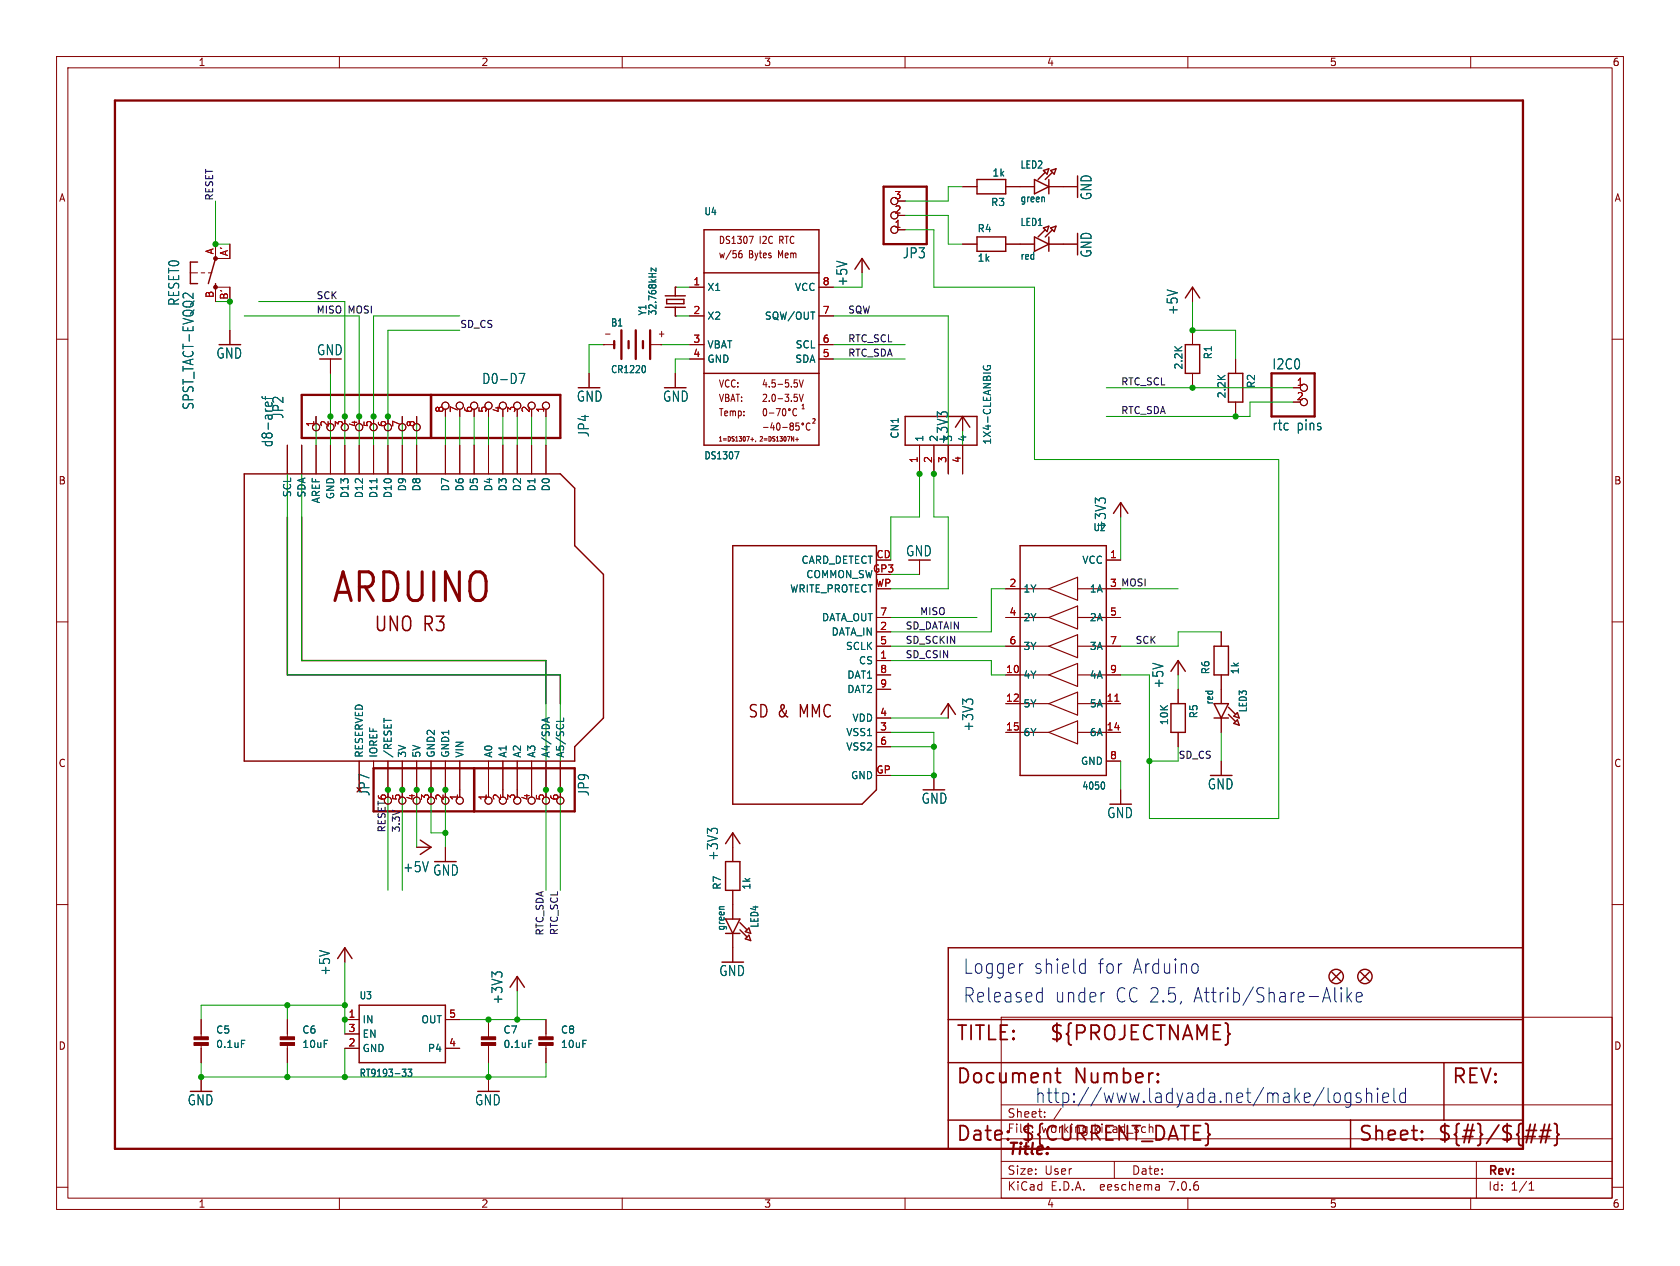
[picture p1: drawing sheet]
<svg xmlns="http://www.w3.org/2000/svg" width="297mm" height="224mm" viewBox="0 0 297 224" stroke-linecap="round" stroke-linejoin="round" font-family="sans-serif">
<g fill="none" stroke="#840000" stroke-width=".18">
<path d="M10 10h277v203.9h-277zM12 12h273v199.9h-273zM60 10v2M110 10v2M160 10v2M210 10v2M260 10v2M158.7 38.1h1.3M158.7 35.6h1.3M170.2 33h2.5M177.8 33h5.1M185.4 33h5.1"/>
<path d="M10 60h2M33.7 48.3h1.2M35.6 48.3h.6M36.8 48.3h.7M38.1 43.2v2.5h2.5v-2.5M38.1 53.3v-2.5h2.5v2.5M40.6 58.4v2.6M107 59.1h.9M119.4 55.9h.1M119.4 50.8h.1M121.9 50.8h2.6M121.9 55.9h2.6"/>
<path d="M130.7 44.9l.3-.1 .2 .3-.1 .4h-.4M131.1 44.3l-.3 .1-.2 .2M132.4 41.8h.8l-.5 1.3M144.8 50.8h2.5M144.8 55.9h2.5M152.4 45.7v2.6M158.7 40.6h1.3M170.2 43.2h2.5M177.8 43.2h5.1M185.4 43.2h5.1M210.8 50.8v2.5M210.8 58.4v2.6"/>
<path d="M285 60h2M50.8 78.7v5.1M53.3 78.7v5.1M55.9 73.7v1.2M55.9 78.7v5.1M58.4 63.5v2.5M58.4 73.7v1.2M58.4 78.7v5.1M61 73.7v1.2M61 78.7v5.1M63.5 73.7v1.2M63.5 78.7v5.1"/>
<path d="M66 73.7v1.2M66 78.7v5.1M68.6 73.7v1.2M68.6 78.7v5.1M71.1 73.7v1.2M71.1 78.7v5.1M73.7 73.7v1.2M73.7 78.7v5.1M78.7 72.4v1.3M78.7 78.7v5.1M81.3 72.4v1.3M81.3 78.7v5.1"/>
<path d="M83.8 72.4v1.3M83.8 78.7v5.1M86.4 72.4v1.3M86.4 78.7v5.1M88.9 78.7v5.1M91.4 72.4v1.3M91.4 78.7v5.1M94 78.7v5.1M96.5 72.4v1.3M96.5 78.7v5.1M104.1 66v2.6M106.7 61h.1"/>
<path d="M106.7 61h1.9M114.9 61h1.9M116.8 61h.1M119.4 66v2.6M121.9 61h2.6M121.9 63.5h2.6M132.7 77.7h.5M133 77.4v.6M133.6 78h.1M133.6 78l-.1 .1M135 75.6h.8M135.1 72.3h.1a.72 .72 0 0 1 0 1.2 .94 .94 0 0 1-.1-1.2z"/>
<path d="M136 73.1h.8M136.5 74.8l-.2 .9h.6M136.8 75.2v.9M137.2 72.3h.8l-.5 1.2M137.4 74.9l.1-.1a.72 .72 0 0 1 0 1.3 .95 .95 0 0 1-.1-1.2zM138.4 75.6h.8M138.5 72.3h.1a.72 .72 0 0 1 0 1.2 .94 .94 0 0 1-.1-1.2zM139.9 75.4l-.3-.3 .3-.3 .3 .1 .1 .2-.2 .3M139.9 75.4l-.3 .2 .1 .4 .2 .1 .3-.1 .1-.2-.1-.3-.1-.1M139.9 75.4h.2M140.4 69.7h.5M140.4 67.2h.5"/>
<path d="M140.6 77.7h.6M140.8 70.2l.2 .3v.3l-.2 .2M140.8 67.7l.2 .2v.3l-.2 .3M140.8 72.4v-.1a.62 .62 0 0 0-.7 .5 .62 .62 0 0 0 .4 .7l.3-.1M140.9 77.4v.6M141.2 74.8h-.5v.6l.1-.1 .4 .1v.6l-.1 .1-.4-.1M141.3 69.7l.4 1.3 .3-1.3M141.3 67.2l.4 1.3 .3-1.3M143.1 74.9a.62 .62 0 0 0-.6 .5 .62 .62 0 0 0 .4 .7l.3-.1M144.8 61h2.5M144.8 63.5h2.5M162.6 78.7v5.1"/>
<path d="M165.1 78.7v5.1M167.6 78.7v5.1M170.2 73.7v2.5M170.2 78.7v5.1M210.8 66v2.6M218.4 63.5v2.5M218.4 71.1v2.6M228.6 68.6h1.3M162.6 99.1v2.5M195.6 99.1h2.5M198.1 88.9v2.5M10 110h2"/>
<path d="M154.9 119.4h2.6M154.9 109.2h2.6M154.9 114.3h2.6M154.9 116.8h2.6M154.9 111.8h2.6M177.8 119.4h2.5M177.8 104.1h2.5M177.8 109.2h2.5M177.8 114.3h2.5M195.6 119.4h2.5M195.6 104.1h2.5M195.6 109.2h2.5"/>
<path d="M195.6 114.3h2.5M208.3 116.8v2.6M215.9 111.8v2.5M215.9 119.4v5.1M285 110h2M63.5 134.6v5.1M66 134.6v5.1M68.6 134.6v6.4M71.1 134.6v6.4M73.7 134.6v6.4M76.2 134.6v6.4M78.7 134.6v6.4"/>
<path d="M81.3 134.6v6.4M86.4 134.6v6.4M88.9 134.6v6.4M91.4 134.6v6.4M94 134.6v6.4M96.5 134.6v6.4M99.1 134.6v6.4M154.9 129.5h2.6M154.9 127h2.6M154.9 132.1h2.6M154.9 121.9h2.6M165.1 137.2v2.5"/>
<path d="M167.6 124.5v2.5M177.8 124.5h2.5M177.8 129.5h2.5M195.6 124.5h2.5M195.6 129.5h2.5M195.6 134.6h2.5M198.1 139.7v2.5M208.3 121.9v2.6M208.3 129.5v2.6M215.9 127v2.5M215.9 134.6v2.6M10 160h2"/>
<path d="M73.7 149.9h2.5M78.7 149.9v2.5M129.5 147.3v5.1M129.5 157.5v5.1M285 160h2M61 167.6v2.6M91.4 172.7v2.6M129.5 165.1v5.1M177 179.9h108v32h-108zM35.6 180.3v3.3M35.6 184.7v3.3M35.6 190.5v2.5"/>
<path d="M50.8 180.3v3.3M50.8 184.7v3.3M61 180.3h2.5M61 185.4h2.5M61 182.9h2.5M78.7 180.3h2.6M78.7 185.4h2.6M86.4 180.3v3.3M86.4 184.7v3.3M86.4 190.5v2.5M96.5 180.3v3.3M96.5 184.7v3.3"/>
<path d="M177 195.4h108M184.7 197.5v.1M187.6 196l-1.3 2M10 210h2M60 211.9v2M110 211.9v2M160 211.9v2M177 208.4h108M177 205.4h108M177 201.4h108M197 205.4v3M204.9 209.6l.1 .9"/>
<path d="M205 210.4l-.2 .1M205 209.9h-.2M210 211.9v2M260 211.9v2M261 205.4v6.5M270.3 210.5h.9M270.3 209.4l.4-.4v1.5M285 210h2"/>
<circle cx="158.1" cy="35.6" r=".63"/>
<circle cx="158.1" cy="38.1" r=".63"/>
<circle cx="158.1" cy="40.6" r=".63"/>
<circle cx="55.9" cy="75.6" r=".63"/>
<circle cx="58.4" cy="75.6" r=".63"/>
<circle cx="61" cy="75.6" r=".63"/>
<circle cx="63.5" cy="75.6" r=".63"/>
<circle cx="66" cy="75.6" r=".63"/>
<circle cx="68.6" cy="75.6" r=".63"/>
<circle cx="71.1" cy="75.6" r=".63"/>
<circle cx="73.7" cy="75.6" r=".63"/>
<circle cx="78.7" cy="71.8" r=".63"/>
<circle cx="81.3" cy="71.8" r=".63"/>
<circle cx="83.8" cy="71.8" r=".63"/>
<circle cx="86.4" cy="71.8" r=".63"/>
<circle cx="88.9" cy="71.8" r=".63"/>
<circle cx="91.4" cy="71.8" r=".63"/>
<circle cx="94" cy="71.8" r=".63"/>
<circle cx="96.5" cy="71.8" r=".63"/>
<circle cx="139.6" cy="72.4" r=".17"/>
<circle cx="141.9" cy="75" r=".17"/>
<circle cx="230.5" cy="68.6" r=".63"/>
<circle cx="230.5" cy="71.1" r=".63"/>
<circle cx="68.6" cy="141.6" r=".63"/>
<circle cx="71.1" cy="141.6" r=".63"/>
<circle cx="73.7" cy="141.6" r=".63"/>
<circle cx="76.2" cy="141.6" r=".63"/>
<circle cx="78.7" cy="141.6" r=".63"/>
<circle cx="81.3" cy="141.6" r=".63"/>
<circle cx="86.4" cy="141.6" r=".63"/>
<circle cx="88.9" cy="141.6" r=".63"/>
<circle cx="91.4" cy="141.6" r=".63"/>
<circle cx="94" cy="141.6" r=".63"/>
<circle cx="96.5" cy="141.6" r=".63"/>
<circle cx="99.1" cy="141.6" r=".63"/>
</g>
<g fill="none" stroke="#840000" stroke-width=".25">
<path d="M172.7 31.8h5.1v2.5h-5.1zM182.9 31.8l2.5 1.2-2.5 1.3zM184.5 30.2l.9-.4-.3 1zM184.8 30.5l-1.3 1.3M185.4 31.8v2.5M185.7 30.2l1-.4-.3 1zM186.1 30.5l-1.3 1.3M34.9 46.4h-1.2v3.8h1.2M38.1 45.7l-1.3 4.5M38.1 50.2v.6M117.6 54.4h3.6M117.6 52.3h3.6"/>
<path d="M117.9 53h3v.7h-3zM119.4 50.8v1.5M119.4 54.4v1.5M124.5 40.6h20.3v38.1h-20.3zM124.5 48.3h20.3M151.1 47.6l1.3-1.9 1.3 1.9M172.7 41.9h5.1v2.6h-5.1zM182.9 41.9l2.5 1.3-2.5 1.3zM184.5 40.3l.9-.3-.3 1zM184.8 40.6l-1.3 1.3M185.4 41.9v2.6M185.7 40.3l1-.3-.3 1z"/>
<path d="M186.1 40.6l-1.3 1.3M209.5 52.7l1.3-1.9 1.3 1.9M124.5 66h20.3M160 73.7h12.7v5h-12.7zM168.9 75.6l1.3-1.9 1.2 1.9M209.5 61h2.6v5h-2.6zM217.2 66h2.5v5.1h-2.5zM43.2 83.8h55.9l2.5 2.6v10.1l5.1 5.1v25.4l-5.1 5.1v2.5h-58.4zM50.8 91.4v28h48.3v5.1M53.3 91.4v25.4h43.2v7.7M129.5 96.5h25.4v43.2l-2.5 2.5h-22.9zM180.3 96.5h15.3v40.7h-15.3z"/>
<path d="M196.8 90.8l1.3-1.9 1.3 1.9M207 118.7l1.3-1.9 1.2 1.9M214.6 114.3h2.6v5.1h-2.6zM166.4 126.4l1.2-1.9 1.3 1.9M207 124.5h2.5v5h-2.5zM214.6 124.5h2.6l-1.3 2.5zM214.6 127h2.6M217.2 125.1l1.2 1.3M217.2 126.4l1.2 1.2M218.1 126.7l.7-.7 .3 1zM218.1 128l.7-.7 .3 1zM74.3 148.6l1.9 1.3-1.9 1.2"/>
<path d="M128.3 152.4h2.5v5.1h-2.5zM128.3 149.2l1.2-1.9 1.3 1.9M59.7 169.5l1.3-1.9 1.2 1.9M63.5 177.8h15.2v10.2h-15.2zM90.2 174.6l1.2-1.9 1.3 1.9M128.3 162.6h2.5l-1.3 2.5zM128.3 165.1h2.5M130.8 163.2l1.3 1.3M130.8 164.5l1.3 1.2M131.8 164.8l.6-.7 .3 1zM131.8 166.1l.6-.7 .3 1zM167.6 167.6h101.6v35.6h-101.6z"/>
<path d="M235.5 172l1.5 1.5M237 172l-1.5 1.5M240.5 172l1.6 1.5M242.1 172l-1.6 1.5M167.6 198.1h101.6M167.6 180.3h101.6M167.6 188h101.6M238.8 198.1v5.1M255.3 188v10.1"/>
<circle cx="236.2" cy="172.7" r="1.27"/>
<circle cx="241.3" cy="172.7" r="1.27"/>
</g>
<g fill="none" stroke="#006464" stroke-width=".18">
<path d="M116 47.4v.6l-.9-.6v.6M46.3 70.1l.1 .3 .2 .1h1.5M46.9 70.1v.6M47 71.8l-.1-.5 .1-.1 .3-.1 .2 .8M91.8 66h1l-.7 1.8M114 64.7l.1 .4-.1 .8M129.9 79.9h.7l-.4 1.3M166.4 73.4l-.7-.5v.9M166.6 72.9h.7M173.9 64.7a.59 .59 0 0 0 .6 .8 .59 .59 0 0 0 .6-.8h-.5v.2M66.6 84.7v.7M194.3 88.6l-.7-.5v.9"/>
<path d="M194.5 88.2h.8M67.9 127.1v.7M96.7 127.1v.6M97.1 126.9l-1.3 .5M99.6 127v.6M170.9 124.2l-.7-.5v.9M171 123.7h.8M195.1 138.4l.2 .4-.2 .7M125.7 147l-.6-.5v.9M125.9 146.6h.8M87.6 172.4l-.6-.5v.9M87.8 172h.8"/>
<path d="M42.7 184h.6M71.1 189.1h.7l-.4 .5M71.6 189.6l.2 .2v.3l-.2 .3M72.1 189.1h.7l-.4 .5 .3 .1v.6l-.1 .1-.5-.1M93.5 184h.6"/>
</g>
<g fill="none" stroke="#840000" stroke-width=".2">
<path d="M180.3 119.4h5.1M180.3 114.3h5.1M180.3 109.2h5.1M180.3 104.1h5.1M185.4 104.1l5.1-2v4.1zM185.4 109.2l5.1-2v4.1zM185.4 114.3l5.1-2v4zM185.4 119.4l5.1-2.1v4.1zM190.5 119.4h5.1M190.5 114.3h5.1M190.5 109.2h5.1M190.5 104.1h5.1"/>
<path d="M180.3 129.5h5.1M180.3 124.5h5.1M185.4 124.5l5.1-2.1v4.1zM185.4 129.5l5.1-2v4.1zM190.5 129.5h5.1M190.5 124.5h5.1"/>
</g>
<path d="M197.1 124h.7" fill="none" stroke="#a90000" stroke-width=".18"/>
<g fill="none" stroke="#840000" stroke-width=".32">
<path d="M186.5 189.8h1M186.9 188.9v2.2l.1 .3 .5 .1M204.7 191.2l.1 .2-.1 .1M204.7 191.2l-.1 .2 .1 .1M204.7 189.9v.2M204.7 191.2v.3M204.7 189.9l.1 .1-.1 .1M204.7 189.9l-.1 .1 .1 .1M269.8 199.9h1.8M271.4 198.9l-.7 3.2M272.4 199.9h1.8M273.1 198.9l-.7 3.2"/>
<path d="M273.9 198.9l-.7 3.2M274.8 198.7l.3 .2 .2 .2v1.2l.3 .4-.3 .3v1.2l-.2 .3-.3 .1M178.2 201.4l.1 .1-.1 .1M251.4 201.4l.1 .1-.1 .1M251.4 201.4l-.1 .1 .1 .1M251.4 200.1v.2M251.4 201.4v.2M251.4 200.1l.1 .1-.1 .1M251.4 200.1l-.1 .1 .1 .1M269.6 201h1.8M272.1 201h1.8"/>
</g>
<g fill="none" stroke="#840000" stroke-width=".41">
<path d="M20.3 17.8h248.9v185.4h-248.9zM156.2 33h7.6v10.2h-7.6zM109.9 58.4v5.1M112.4 58.4v5.1M114.9 58.4v5.1M53.3 69.9h45.8v7.6h-45.8zM76.2 69.9v7.6M108.6 60.3v1.3M111.1 60.3v1.3M113.7 60.3v1.3M224.8 66h7.6v7.7h-7.6zM66 135.9h35.6v7.6h-35.6z"/>
<path d="M83.8 135.9v7.6"/>
</g>
<g fill="#840000" stroke="#840000" stroke-width=".18">
<path d="M95.2 184.4h2.6v.5h-2.6z"/>
<path d="M95.2 183.4h2.6v.5h-2.6z"/>
<path d="M34.3 184.4h2.5v.5h-2.5z"/>
<path d="M34.3 183.4h2.5v.5h-2.5z"/>
<path d="M85.1 184.4h2.5v.5h-2.5z"/>
<path d="M85.1 183.4h2.5v.5h-2.5z"/>
<path d="M49.5 184.4h2.6v.5h-2.6z"/>
<path d="M49.5 183.4h2.6v.5h-2.6z"/>
<circle cx="38.1" cy="45.7" r=".33"/>
<circle cx="38.1" cy="50.8" r=".33"/>
</g>
<g fill="none" stroke="#0000c2" stroke-width=".18">
<path d="M180.7 170.5h.2M183.6 175.5l.7 .2M184.3 174.7v2.5M184.3 177.1l-.7 .1M191.3 170.5l.6 .1M191.9 169.6v2.6M191.9 172l-.6 .2M211.6 170.6l.2 .3v.8l-.2 .3M236 174.7v2.2l.3 .3M237.1 174.7v.2M237.1 175.5v1.7M237.1 174.7l-.1 .1 .1 .1"/>
<path d="M237.1 174.7l.1 .1-.1 .1M238.1 174.7v2.5M238.3 176.3l.7 .9M239 175.5l-.9 1M239.8 176.4l1-.3-.1-.4-.6-.2-.3 .4 .1 1.2 .2 .1 .6-.1M236 193.4a.56 .56 0 0 1 1 .4v.7a.57 .57 0 0 1-.6 .5 .57 .57 0 0 1-.6-.5v-.7zM238.8 193.4l-.6-.1-.4 .5v.7l.2 .4 .2 .1 .6-.1M238.8 193.3v2.1a.57 .57 0 0 1-.9 .3M240.6 193.4l-.6-.1a.44 .44 0 0 0-.3 .4 .44 .44 0 0 0 .3 .5h.3a.44 .44 0 0 1 .4 .4 .44 .44 0 0 1-.4 .4l-.6-.1M241.6 193.6a.53 .53 0 0 1 .8-.2l.1 1.6M241.6 192.5v2.5M243.5 192.5v.2"/>
<path d="M243.5 193.3v1.7M243.5 192.5l-.1 .1 .1 .1M243.5 192.5l.1 .1-.1 .1M244.5 194.2l1-.3-.1-.5-.6-.1-.3 .4 .1 1.2 .2 .1 .6-.1M246.4 192.5v2.1l.3 .4M248.5 193.4l-.6-.1-.5 .5v.7l.2 .4 .3 .1 .6-.1M248.5 192.5v2.5"/>
</g>
<g fill="none" stroke="#009600" stroke-width=".18">
<path d="M38.1 35.6v7.6h2.5M160 38.1h7.6v5.1h2.6M170.2 33h-2.6v2.6h-7.6M38.1 53.3h2.5v5.1M43.2 55.9h20.3v22.8M45.7 53.3h15.3v25.4M81.3 58.4h-12.7v20.3M81.3 55.9h-15.3v22.8M119.4 55.9h2.5M119.4 50.8h2.5M147.3 55.9h20.3v27.9M152.4 48.3v2.5h-5.1"/>
<path d="M160 40.6h5.1v10.2h17.8v30.5h43.2v63.5h-22.9v-25.4h-5.1M210.8 53.3v5.1h7.6v5.1M50.8 78.7v40.7h48.3v38.1M53.3 78.7v38.1h43.2v40.7M55.9 73.7v5M58.4 66v12.7M71.1 73.7v5M73.7 73.7v5M78.7 73.7v5M81.3 73.7v5M83.8 73.7v5M86.4 73.7v5"/>
<path d="M88.9 73.7v5M91.4 73.7v5M94 73.7v5M96.5 73.7v5M106.7 61h-2.6v5M116.8 61h5.1M121.9 63.5h-2.5v2.5M147.3 61h12.7M147.3 63.5h12.7M170.2 76.2v7.6M195.6 68.6h33M228.6 71.1h-7.6v2.6h-25.4"/>
<path d="M162.6 81.3v10.1h-5.1v7.7M165.1 81.3v10.1h2.5v12.7h-10.1M198.1 91.4v7.7M157.5 116.8h17.8v2.6h2.5M157.5 114.3h20.3M157.5 109.2h15.2M157.5 101.6h5.1M177.8 104.1h-2.5v7.7h-17.8M198.1 104.1h10.2M208.3 119.4v2.5M215.9 111.8h-7.6v2.5h-10.2M68.6 139.7v17.8"/>
<path d="M71.1 139.7v17.8M73.7 139.7v10.2M76.2 139.7v7.6h2.5M78.7 139.7v10.2M157.5 129.5h7.6v7.7h-7.6M157.5 127h10.1M157.5 132.1h7.6M198.1 134.6v5.1M208.3 132.1v2.5h-5.1M215.9 129.5v5.1M50.8 177.8v2.5M61 170.2v12.7"/>
<path d="M61 177.8h-25.4v2.5M91.4 175.3v5M35.6 188v2.5h60.9v-2.5M50.8 188v2.5M61 185.4v5.1M81.3 180.3h15.2M86.4 188v2.5"/>
</g>
<g fill="#009600" stroke="#009600" stroke-width=".18">
<circle cx="165.1" cy="83.8" r=".46"/>
<circle cx="162.6" cy="83.8" r=".46"/>
<circle cx="165.1" cy="137.2" r=".46"/>
<circle cx="165.1" cy="132.1" r=".46"/>
<circle cx="203.2" cy="134.6" r=".46"/>
<circle cx="210.8" cy="68.6" r=".46"/>
<circle cx="210.8" cy="58.4" r=".46"/>
<circle cx="218.4" cy="73.7" r=".46"/>
<circle cx="61" cy="190.5" r=".46"/>
<circle cx="61" cy="180.3" r=".46"/>
<circle cx="61" cy="177.8" r=".46"/>
<circle cx="78.7" cy="147.3" r=".46"/>
<circle cx="91.4" cy="180.3" r=".46"/>
<circle cx="86.4" cy="180.3" r=".46"/>
<circle cx="86.4" cy="190.5" r=".46"/>
<circle cx="96.5" cy="139.7" r=".46"/>
<circle cx="99.1" cy="139.7" r=".46"/>
<circle cx="50.8" cy="190.5" r=".46"/>
<circle cx="50.8" cy="177.8" r=".46"/>
<circle cx="66" cy="73.7" r=".46"/>
<circle cx="63.5" cy="73.7" r=".46"/>
<circle cx="40.6" cy="53.3" r=".46"/>
<circle cx="38.1" cy="43.2" r=".46"/>
<circle cx="68.6" cy="139.7" r=".46"/>
<circle cx="71.1" cy="139.7" r=".46"/>
<circle cx="73.7" cy="139.7" r=".46"/>
<circle cx="58.4" cy="73.7" r=".46"/>
<circle cx="76.2" cy="139.7" r=".46"/>
<circle cx="35.6" cy="190.5" r=".46"/>
<circle cx="61" cy="73.7" r=".46"/>
<circle cx="68.6" cy="73.7" r=".46"/>
<circle cx="78.7" cy="139.7" r=".46"/>
</g>
<text font-size="7.1" fill="#840000" x="58.4" y="107.2">ARDUINO</text>
<g font-size="3.5" fill="#840000">
<text x="66" y="112">UNO R3</text>
<text x="168.9" y="184.4">TITLE:</text>
<text x="185.4" y="184.4">${PROJECTNAME}</text>
<text x="189.9" y="192.1">Number:</text>
<text x="256.5" y="192.1">REV:</text>
<text x="168.9" y="202.2">Date:</text>
<text x="180.3" y="202.2">${CURRENT_DATE}</text>
<text x="240" y="202.2">Sheet:</text>
<text x="254" y="202.2">${#}/${##}</text>
</g>
<g font-size="3.5" fill="#0000c2">
<text x="170.2" y="172.5">Logger</text>
<text x="182.6" y="172.5">shield</text>
<text x="194" y="172.5">for</text>
<text x="200.2" y="172.5">Arduino</text>
<text x="170.2" y="177.6">Released</text>
<text x="186.3" y="177.6">under</text>
<text x="197.1" y="177.6">CC 2.5,</text>
<text x="210.9" y="177.6">Attrib/Share-Alike</text>
<text x="168.9" y="192.1">Document</text>
<text x="182.9" y="195.3">http://www.ladyada.net/make/logshield</text>
</g>
<g font-size="3" fill="#840000">
<text x="132.1" y="127.2">SD &amp;</text>
<text x="141.5" y="127.2">MMC</text>
</g>
<text font-size="2.8" fill="#840000" x="178" y="204.8">Title:</text>
<g font-size="2.5" fill="#006464">
<text x="193.2" y="35.5" transform="rotate(-90 193.2 35.5)">GND</text>
<text x="159.5" y="45.9">JP3</text>
<text x="193.2" y="45.7" transform="rotate(-90 193.2 45.7)">GND</text>
<text x="150" y="50.7" transform="rotate(-90 150 50.7)">+5V</text>
<text x="31.9" y="54.2" transform="rotate(-90 31.9 54.2)">RESET0</text>
<text x="208.4" y="55.8" transform="rotate(-90 208.4 55.8)">+5V</text>
<text x="38.2" y="63.6">GND</text>
<text x="55.9" y="63.1">GND</text>
<text x="224.8" y="65.5">I2C0</text>
<text x="85.1" y="68.1">D0-D7</text>
<text x="101.9" y="71.3">GND</text>
<text x="117.1" y="71.3">GND</text>
<text x="34.4" y="72.6" transform="rotate(-90 34.4 72.6)">SPST_TACT-EVQQ2</text>
<text x="50.3" y="74.2" transform="rotate(-90 50.3 74.2)">JP2</text>
<text x="104.3" y="77.4" transform="rotate(-90 104.3 77.4)">JP4</text>
<text x="224.8" y="76.3">rtc</text>
<text x="229.2" y="76.3">pins</text>
<text x="48.4" y="79.2" transform="rotate(-90 48.4 79.2)">d8-aref</text>
<text x="167.8" y="78.7" transform="rotate(-90 167.8 78.7)">+3V3</text>
<text x="195.7" y="93.9" transform="rotate(-90 195.7 93.9)">+3V3</text>
<text x="160.1" y="98.6">GND</text>
<text x="205.9" y="121.9" transform="rotate(-90 205.9 121.9)">+5V</text>
<text x="172.3" y="129.5" transform="rotate(-90 172.3 129.5)">+3V3</text>
<text x="104.3" y="140.9" transform="rotate(-90 104.3 140.9)">JP9</text>
<text x="162.8" y="142.4">GND</text>
<text x="213.4" y="139.8">GND</text>
<text x="195.6" y="144.9">GND</text>
<text x="71.2" y="154.5">+5V GND</text>
<text x="127.1" y="152.3" transform="rotate(-90 127.1 152.3)">+3V3</text>
<text x="58.6" y="172.7" transform="rotate(-90 58.6 172.7)">+5V</text>
<text x="127.1" y="172.9">GND</text>
<text x="89" y="177.7" transform="rotate(-90 89 177.7)">+3V3</text>
<text x="33.1" y="195.7">GND</text>
<text x="83.9" y="195.7">GND</text>
</g>
<text font-size="2.5" fill="#840000" x="65.5" y="140.9" transform="rotate(-90 65.5 140.9)">JP7</text>
<g font-size="2.1" fill="#840000">
<text x="178" y="197.9">Sheet:</text>
<text x="178" y="200.6">File:</text>
<text x="184.1" y="200.6">working.kicad_sch</text>
<text x="178" y="208">Size:</text>
<text x="184.7" y="208">User</text>
<text x="200" y="208">Date:</text>
<text x="263" y="208.2">Rev:</text>
<text x="178" y="210.8">KiCad</text>
<text x="185.7" y="210.8">E.D.A.</text>
<text x="194.6" y="210.8">eeschema</text>
<text x="207" y="210.8">7.0.6</text>
<text x="263" y="210.8">Id:</text>
<text x="267.1" y="210.8">1/1</text>
</g>
<g font-size="1.8" fill="#840000">
<text x="35" y="11.9">1</text>
<text x="85" y="11.9">2</text>
<text x="135" y="11.9">3</text>
<text x="185" y="11.9">4</text>
<text x="235" y="11.9">5</text>
<text x="285" y="11.9">6</text>
<text x="10.3" y="35.9">A</text>
<text x="285.3" y="35.9">A</text>
<text x="127" y="45.9">w/56</text>
<text x="127" y="43.3">DS1307</text>
<text x="132.4" y="45.9">Bytes</text>
<text x="134.3" y="43.3">I2C</text>
<text x="137.7" y="45.9">Mem</text>
<text x="137.9" y="43.3">RTC</text>
<text x="116.2" y="59.9">+</text>
<text x="127" y="71.3">VBAT:</text>
<text x="127" y="68.7">VCC:</text>
<text x="134.6" y="71.3">2.0-3.5V</text>
<text x="134.6" y="68.7">4.5-5.5V</text>
<text x="127" y="73.8">Temp:</text>
<text x="10.3" y="85.9">B</text>
<text x="285.3" y="85.9">B</text>
<text x="10.3" y="135.9">C</text>
<text x="285.3" y="135.9">C</text>
<text x="10.3" y="185.9">D</text>
<text x="285.3" y="185.9">D</text>
<text x="35" y="213.8">1</text>
<text x="85" y="213.8">2</text>
<text x="135" y="213.8">3</text>
<text x="185" y="213.8">4</text>
<text x="235" y="213.8">5</text>
<text x="285" y="213.8">6</text>
</g>
<g font-size="1.8" fill="#a90000">
<text x="158" y="35.3">3</text>
<text x="158" y="40.4">1</text>
<text x="158" y="37.8">2</text>
<text x="37.8" y="45.1" transform="rotate(-90 37.8 45.1)">A</text>
<text x="40.4" y="45.4" transform="rotate(-90 40.4 45.4)">A'</text>
<text x="37.8" y="52.8" transform="rotate(-90 37.8 52.8)">B</text>
<text x="40.4" y="53.1" transform="rotate(-90 40.4 53.1)">B'</text>
<text x="122.5" y="50.5">1</text>
<text x="145.3" y="50.5">8</text>
<text x="122.5" y="55.6">2</text>
<text x="145.3" y="55.6">7</text>
<text x="122.5" y="60.7">3</text>
<text x="122.5" y="63.2">4</text>
<text x="145.3" y="63.2">5</text>
<text x="145.3" y="60.7">6</text>
<text x="229.2" y="68.3">1</text>
<text x="229.2" y="70.9">2</text>
<text x="55.6" y="75.6" transform="rotate(-90 55.6 75.6)">1</text>
<text x="58.2" y="75.6" transform="rotate(-90 58.2 75.6)">2</text>
<text x="60.7" y="75.6" transform="rotate(-90 60.7 75.6)">3</text>
<text x="63.2" y="75.6" transform="rotate(-90 63.2 75.6)">4</text>
<text x="65.8" y="75.6" transform="rotate(-90 65.8 75.6)">5</text>
<text x="68.3" y="75.6" transform="rotate(-90 68.3 75.6)">6</text>
<text x="70.9" y="75.6" transform="rotate(-90 70.9 75.6)">7</text>
<text x="73.4" y="75.6" transform="rotate(-90 73.4 75.6)">8</text>
<text x="78.5" y="73.1" transform="rotate(-90 78.5 73.1)">8</text>
<text x="81" y="73.1" transform="rotate(-90 81 73.1)">7</text>
<text x="83.6" y="73.1" transform="rotate(-90 83.6 73.1)">6</text>
<text x="86.1" y="73.1" transform="rotate(-90 86.1 73.1)">5</text>
<text x="88.6" y="73.1" transform="rotate(-90 88.6 73.1)">4</text>
<text x="91.2" y="73.1" transform="rotate(-90 91.2 73.1)">3</text>
<text x="93.7" y="73.1" transform="rotate(-90 93.7 73.1)">2</text>
<text x="96.3" y="73.1" transform="rotate(-90 96.3 73.1)">1</text>
<text x="162.3" y="82" transform="rotate(-90 162.3 82)">1</text>
<text x="164.8" y="82" transform="rotate(-90 164.8 82)">2</text>
<text x="167.4" y="82" transform="rotate(-90 167.4 82)">3</text>
<text x="169.9" y="82" transform="rotate(-90 169.9 82)">4</text>
<text x="154.2" y="101.3">GP3</text>
<text x="154.8" y="98.8">CD</text>
<text x="196.1" y="98.8">1</text>
<text x="154.7" y="103.9">WP</text>
<text x="178.4" y="103.9">2</text>
<text x="196.1" y="103.9">3</text>
<text x="155.5" y="111.5">2</text>
<text x="155.5" y="109">7</text>
<text x="178.4" y="109">4</text>
<text x="196.1" y="109">5</text>
<text x="155.5" y="116.6">1</text>
<text x="155.5" y="114">5</text>
<text x="155.5" y="119.1">8</text>
<text x="177.8" y="119.1">10</text>
<text x="178.4" y="114">6</text>
<text x="196.1" y="114">7</text>
<text x="196.1" y="119.1">9</text>
<text x="155.5" y="121.7">9</text>
<text x="177.8" y="124.2">12</text>
<text x="195.5" y="124.2">11</text>
<text x="155.5" y="129.3">3</text>
<text x="155.5" y="126.7">4</text>
<text x="155.5" y="131.8">6</text>
<text x="177.8" y="129.3">15</text>
<text x="195.5" y="129.3">14</text>
<text x="154.8" y="136.9">GP</text>
<text x="196.1" y="134.4">8</text>
<text x="68.3" y="141.7" transform="rotate(-90 68.3 141.7)">6</text>
<text x="70.9" y="141.7" transform="rotate(-90 70.9 141.7)">5</text>
<text x="73.4" y="141.7" transform="rotate(-90 73.4 141.7)">4</text>
<text x="75.9" y="141.7" transform="rotate(-90 75.9 141.7)">3</text>
<text x="78.5" y="141.7" transform="rotate(-90 78.5 141.7)">2</text>
<text x="81" y="141.7" transform="rotate(-90 81 141.7)">1</text>
<text x="86.1" y="141.7" transform="rotate(-90 86.1 141.7)">1</text>
<text x="88.6" y="141.7" transform="rotate(-90 88.6 141.7)">2</text>
<text x="91.2" y="141.7" transform="rotate(-90 91.2 141.7)">3</text>
<text x="93.7" y="141.7" transform="rotate(-90 93.7 141.7)">4</text>
<text x="96.3" y="141.7" transform="rotate(-90 96.3 141.7)">5</text>
<text x="98.8" y="141.7" transform="rotate(-90 98.8 141.7)">6</text>
<text x="61.5" y="180.1">1</text>
<text x="61.5" y="185.2">2</text>
<text x="61.5" y="182.6">3</text>
<text x="79.3" y="185.2">4</text>
<text x="79.3" y="180.1">5</text>
</g>
<g font-size="1.8" fill="#006464">
<text x="175.3" y="31.4">1k</text>
<text x="180.3" y="30">LED2</text>
<text x="180.3" y="36">green</text>
<text x="124.4" y="38.3">U4</text>
<text x="172.7" y="41.3">R4</text>
<text x="175.1" y="36.6">R3</text>
<text x="180.3" y="40.2">LED1</text>
<text x="172.7" y="46.5">1k</text>
<text x="180.3" y="46.1">red</text>
<text x="125" y="51.7">X1</text>
<text x="140.4" y="51.7">VCC</text>
<text x="107.9" y="58">B1</text>
<text x="114.5" y="55.9" transform="rotate(-90 114.5 55.9)">Y1</text>
<text x="116.2" y="55.9" transform="rotate(-90 116.2 55.9)">32.768kHz</text>
<text x="125" y="56.7">X2</text>
<text x="135.1" y="56.7">SQW/OUT</text>
<text x="125" y="61.8">VBAT</text>
<text x="125" y="64.4">GND</text>
<text x="140.5" y="64.4">SDA</text>
<text x="140.6" y="61.8">SCL</text>
<text x="209.2" y="65.5" transform="rotate(-90 209.2 65.5)">2.2K</text>
<text x="214.4" y="63.7" transform="rotate(-90 214.4 63.7)">R1</text>
<text x="107.9" y="66.2">CR1220</text>
<text x="216.9" y="70.5" transform="rotate(-90 216.9 70.5)">2.2K</text>
<text x="222.1" y="68.7" transform="rotate(-90 222.1 68.7)">R2</text>
<text x="159.1" y="77.7" transform="rotate(-90 159.1 77.7)">CN1</text>
<text x="124.4" y="81.4">DS1307</text>
<text x="163.4" y="78.2" transform="rotate(-90 163.4 78.2)">1</text>
<text x="166" y="78.2" transform="rotate(-90 166 78.2)">2</text>
<text x="168.5" y="78.2" transform="rotate(-90 168.5 78.2)">3</text>
<text x="171" y="78.2" transform="rotate(-90 171 78.2)">4</text>
<text x="175.4" y="78.7" transform="rotate(-90 175.4 78.7)">1X4-CLEANBIG</text>
<text x="51.7" y="88" transform="rotate(-90 51.7 88)">SCL</text>
<text x="54.2" y="88.1" transform="rotate(-90 54.2 88.1)">SDA</text>
<text x="56.7" y="89.1" transform="rotate(-90 56.7 89.1)">AREF</text>
<text x="59.3" y="88.4" transform="rotate(-90 59.3 88.4)">GND</text>
<text x="61.8" y="88.2" transform="rotate(-90 61.8 88.2)">D13</text>
<text x="64.4" y="88.2" transform="rotate(-90 64.4 88.2)">D12</text>
<text x="66.9" y="88.2" transform="rotate(-90 66.9 88.2)">D11</text>
<text x="69.4" y="88.2" transform="rotate(-90 69.4 88.2)">D10</text>
<text x="72" y="87" transform="rotate(-90 72 87)">D9</text>
<text x="74.5" y="87" transform="rotate(-90 74.5 87)">D8</text>
<text x="79.6" y="87" transform="rotate(-90 79.6 87)">D7</text>
<text x="82.1" y="87" transform="rotate(-90 82.1 87)">D6</text>
<text x="84.7" y="87" transform="rotate(-90 84.7 87)">D5</text>
<text x="87.2" y="87" transform="rotate(-90 87.2 87)">D4</text>
<text x="89.8" y="87" transform="rotate(-90 89.8 87)">D3</text>
<text x="92.3" y="87" transform="rotate(-90 92.3 87)">D2</text>
<text x="94.8" y="87" transform="rotate(-90 94.8 87)">D1</text>
<text x="97.4" y="87" transform="rotate(-90 97.4 87)">D0</text>
<text x="193.2" y="94.1">U2</text>
<text x="141.6" y="99.9">CARD_DETECT</text>
<text x="191.2" y="99.9">VCC</text>
<text x="139.6" y="105">WRITE_PROTECT</text>
<text x="142.4" y="102.5">COMMON_SW</text>
<text x="180.8" y="105">1Y</text>
<text x="192.6" y="105">1A</text>
<text x="145.2" y="110.1">DATA_OUT</text>
<text x="146.9" y="112.6">DATA_IN</text>
<text x="180.8" y="110.1">2Y</text>
<text x="192.6" y="110.1">2A</text>
<text x="149.5" y="115.2">SCLK</text>
<text x="151.7" y="117.7">CS</text>
<text x="180.8" y="115.2">3Y</text>
<text x="192.6" y="115.2">3A</text>
<text x="214" y="119.4" transform="rotate(-90 214 119.4)">R6</text>
<text x="219.2" y="119.4" transform="rotate(-90 219.2 119.4)">1k</text>
<text x="149.7" y="120.2">DAT1</text>
<text x="149.7" y="122.8">DAT2</text>
<text x="180.8" y="120.2">4Y</text>
<text x="180.8" y="125.3">5Y</text>
<text x="192.6" y="125.3">5A</text>
<text x="192.6" y="120.2">4A</text>
<text x="214.7" y="124.7" transform="rotate(-90 214.7 124.7)">red</text>
<text x="149.5" y="130.4">VSS1</text>
<text x="150.6" y="127.9">VDD</text>
<text x="180.8" y="130.4">6Y</text>
<text x="192.6" y="130.4">6A</text>
<text x="206.7" y="128.4" transform="rotate(-90 206.7 128.4)">10K</text>
<text x="211.9" y="127.2" transform="rotate(-90 211.9 127.2)">R5</text>
<text x="220.6" y="126.1" transform="rotate(-90 220.6 126.1)">LED3</text>
<text x="64.4" y="134.1" transform="rotate(-90 64.4 134.1)">RESERVED</text>
<text x="66.9" y="134.1" transform="rotate(-90 66.9 134.1)">IOREF</text>
<text x="69.4" y="134.1" transform="rotate(-90 69.4 134.1)">/RESET</text>
<text x="72" y="134.1" transform="rotate(-90 72 134.1)">3V</text>
<text x="74.5" y="134.1" transform="rotate(-90 74.5 134.1)">5V</text>
<text x="77.1" y="134.1" transform="rotate(-90 77.1 134.1)">GND2</text>
<text x="79.6" y="134.1" transform="rotate(-90 79.6 134.1)">GND1</text>
<text x="82.1" y="134.1" transform="rotate(-90 82.1 134.1)">VIN</text>
<text x="87.2" y="134.1" transform="rotate(-90 87.2 134.1)">A0</text>
<text x="89.8" y="134.1" transform="rotate(-90 89.8 134.1)">A1</text>
<text x="92.3" y="134.1" transform="rotate(-90 92.3 134.1)">A2</text>
<text x="94.8" y="134.1" transform="rotate(-90 94.8 134.1)">A3</text>
<text x="97.4" y="134.1" transform="rotate(-90 97.4 134.1)">A4/SDA</text>
<text x="99.9" y="134.1" transform="rotate(-90 99.9 134.1)">A5/SCL</text>
<text x="149.5" y="132.9">VSS2</text>
<text x="191" y="135.5">GND</text>
<text x="150.4" y="138">GND</text>
<text x="191.3" y="139.9">4050</text>
<text x="127.6" y="157.5" transform="rotate(-90 127.6 157.5)">R7</text>
<text x="132.9" y="157.5" transform="rotate(-90 132.9 157.5)">1k</text>
<text x="128.3" y="164.7" transform="rotate(-90 128.3 164.7)">green</text>
<text x="134.3" y="164.2" transform="rotate(-90 134.3 164.2)">LED4</text>
<text x="63.5" y="177">U3</text>
<text x="38.1" y="183">C5</text>
<text x="38.1" y="185.6">0.1uF</text>
<text x="53.3" y="183">C6</text>
<text x="53.3" y="185.6">10uF</text>
<text x="64" y="181.2">IN</text>
<text x="64" y="183.7">EN</text>
<text x="74.4" y="181.2">OUT</text>
<text x="88.9" y="183">C7</text>
<text x="88.9" y="185.6">0.1uF</text>
<text x="99.1" y="183">C8</text>
<text x="99.1" y="185.6">10uF</text>
<text x="63.5" y="190.7">RT9193-33</text>
<text x="64" y="186.3">GND</text>
<text x="75.5" y="186.3">P4</text>
</g>
<text font-size="1.8" fill="#0f0f0f" x="196.1" y="103.9">3 MOSI</text>
<g font-size="1.7" fill="#0f0f0f">
<text x="37.8" y="35.6" transform="rotate(-90 37.8 35.6)">RESET</text>
<text x="55.9" y="53">SCK</text>
<text x="55.9" y="55.5">MISO</text>
<text x="61.3" y="55.5">MOSI</text>
<text x="81.3" y="58.1">SD_CS</text>
<text x="149.9" y="55.5">SQW</text>
<text x="149.9" y="60.6">RTC_SCL</text>
<text x="149.9" y="63.2">RTC_SDA</text>
<text x="198.1" y="68.2">RTC_SCL</text>
<text x="198.1" y="73.3">RTC_SDA</text>
<text x="160" y="111.4">SD_DATAIN</text>
<text x="160" y="114">SD_SCKIN</text>
<text x="162.6" y="108.9">MISO</text>
<text x="200.7" y="114">SCK</text>
<text x="160" y="116.5">SD_CSIN</text>
<text x="208.3" y="134.3">SD_CS</text>
<text x="68.2" y="147.3" transform="rotate(-90 68.2 147.3)">RESET6</text>
<text x="70.8" y="147.3" transform="rotate(-90 70.8 147.3)">3.3V</text>
<text x="96.2" y="165.6" transform="rotate(-90 96.2 165.6)">RTC_SDA</text>
<text x="98.7" y="165.5" transform="rotate(-90 98.7 165.5)">RTC_SCL</text>
</g>
<g font-size="1.1" fill="#840000">
<text x="141.5" y="72.6">1</text>
<text x="143.4" y="75.1">2</text>
<text x="126.9" y="78.3">1=DS1307+,</text>
<text x="134.4" y="78.3">2=DS1307N+</text>
</g>
</svg>
